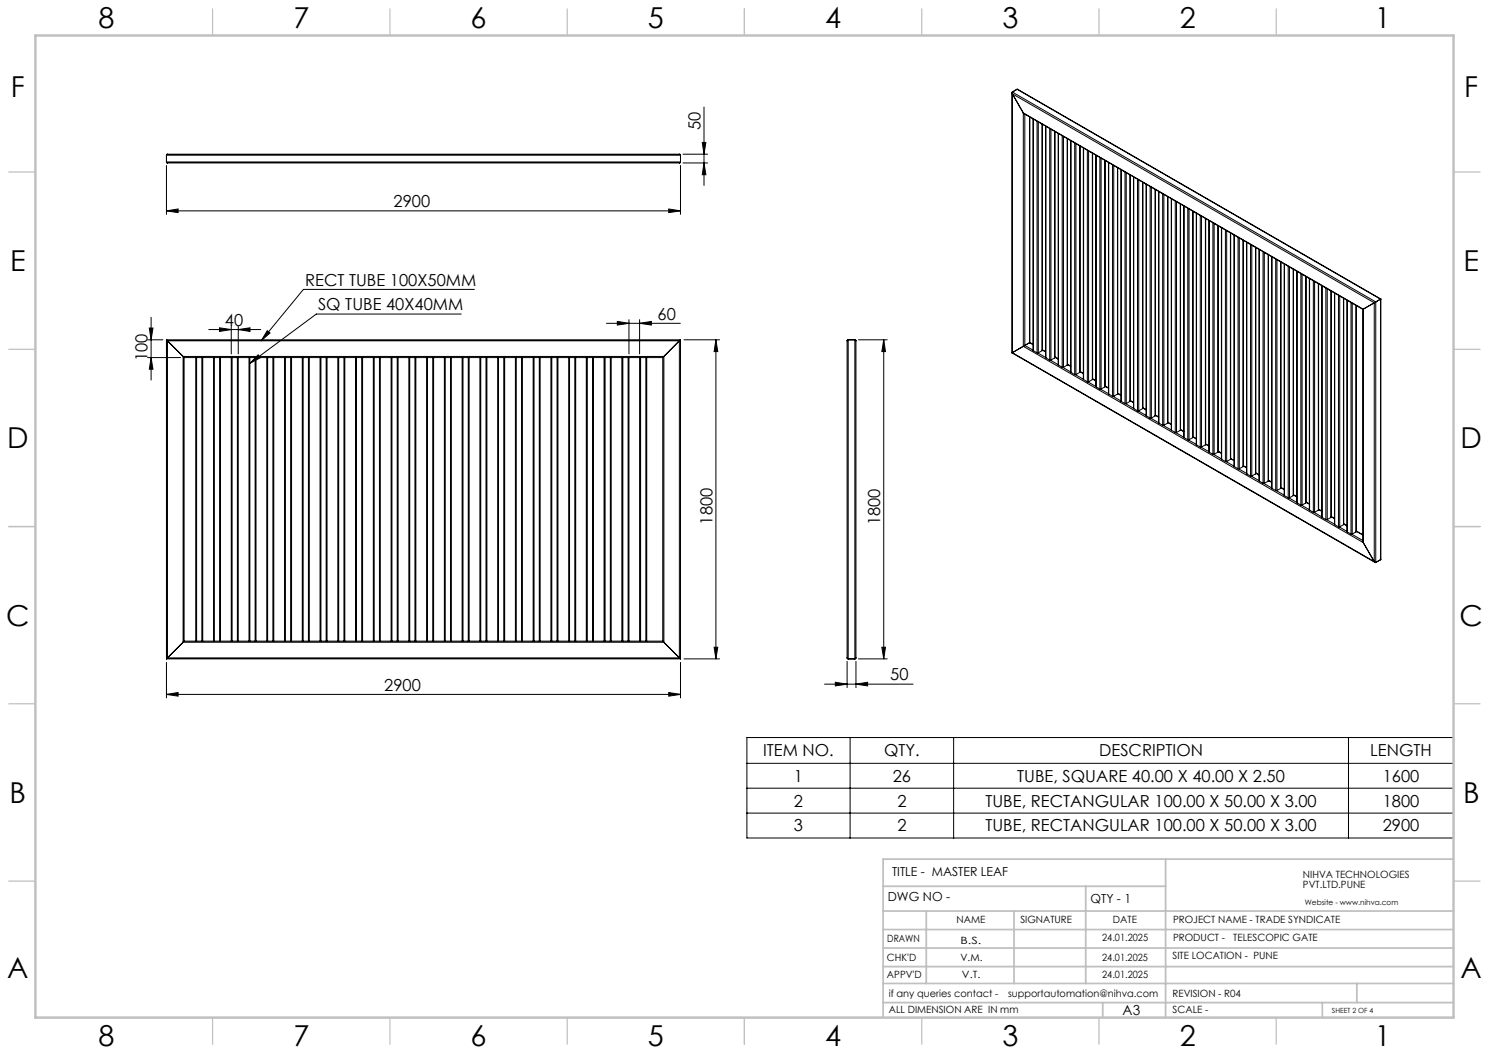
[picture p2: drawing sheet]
<svg xmlns="http://www.w3.org/2000/svg" width="420mm" height="297mm" viewBox="0 0 420 297" stroke-linecap="round" stroke-linejoin="round" font-family="sans-serif">
<g fill="none" stroke="#000" stroke-width=".28">
<path d="M198.6 30.2v22.1M285.4 26.2v73.3M285.5 26v.5M285.5 26l102.6 59.2M285.5 26.5l102.1 58.9M285.5 26.5l3.1 5.4M285.5 26.5v73M286.9 25.2l102.6 59.1M286.9 25.2l102.5 59.2M286.9 25.2l-1.4 .8M288.6 31.9l95.8 55.4M288.6 31.9l95.9 55.3"/>
<path d="M288.6 31.9v65.8M289.1 32.2v65.2M290.4 33v63.7M290.5 33v63.6M291.4 33.5v65.3M291.5 33.6v65.3M292.5 34.2v65.3M292.9 34.4v65.1M293.9 35v63.9M294 35.1l-.1 63.8M294.9 35.6v65.3M295 35.6v65.3"/>
<path d="M296.1 36.3v65.3M296.4 36.4v65.2M297.5 37.1v63.8M297.6 37.1l-.1 63.8M298.5 37.6v65.3M298.6 37.7v65.3M299.6 38.3v65.3M300 38.5v65.1M301 39.1v63.9M301.1 39.2l-.1 63.8M302 39.7v65.2M302.1 39.7v65.3"/>
<path d="M47 43.8l.1-.3h144.6l.2 .3M47 45.7l.1 .3h144.5M47 43.8v1.9M47 43.8h144.9M47 45.7h144.9M47 59.5l3.2-.6v1.1zM47 46.7v13.8M47 59.5h144.9M188.6 58.9l3.3 .6-3.3 .5zM191.9 45.7l-.3 .3M191.9 43.8v1.9M191.9 46.7v13.8"/>
<path d="M192.7 46h6.9M192.7 43.5h6.9M198.1 40.2h1l-.5 3.3zM198.6 46l.5 3.3h-1zM303.1 40.4v65.3M303.5 40.5v65.2M304.6 41.2v63.8M304.7 41.2l-.1 63.8M305.6 41.7v65.3M305.6 41.8v65.3M306.7 42.4v65.3M307.1 42.6v65.1"/>
<path d="M308.1 43.2v63.9M308.2 43.2l-.1 63.9M309.1 43.8v65.2M309.2 43.8v65.3M310.2 44.4v65.3M310.6 44.6v65.1M311.6 45.3v63.8M311.7 45.3l-.1 63.8M312.7 45.8v65.3M312.7 45.9v65.3M313.8 46.5v65.3M314.1 46.7v65.1"/>
<path d="M315.2 47.3v63.9M315.3 47.3l-.1 63.9M316.2 47.9v65.2M316.3 47.9v65.3M317.3 48.5v65.3M317.7 48.7v65.1M318.7 49.4v63.8M318.8 49.4l-.1 63.8M319.7 49.9v65.2M319.8 49.9v65.3M320.9 50.5v65.4M321.2 50.8v65.1"/>
<path d="M322.3 51.4v63.8M322.4 51.4l-.1 63.8M323.3 52v65.2M323.4 52v65.3M324.4 52.6v65.3M324.8 52.8v65.1M325.8 53.4v63.9M325.9 53.5l-.1 63.8M326.8 54v65.2M326.9 54v65.3M327.9 54.6v65.3M328.3 54.9v65"/>
<path d="M329.4 55.5v63.8M330.4 56.1v65.2M330.4 56.1v65.3M331.5 56.7v65.3M331.9 56.9v65.1M332.9 57.5v63.9M333 57.6l-.1 63.8M333.9 58.1v65.2M334 58.1v65.3M335 58.7v65.3M335.4 58.9v65.1M336.4 59.5v63.9"/>
<path d="M336.5 59.6l-.1 63.8M337.4 60.1l.1 65.4M337.5 60.2v65.3M338.6 60.8v65.3M338.9 61v65.1M340 61.6v63.9M340.1 61.7l-.1 63.8M341 62.2l.1 65.3M341.1 62.2v65.3M342.1 62.8v65.3M342.5 63v65.1M343.5 63.6v63.9"/>
<path d="M343.6 63.7l-.1 63.8M344.5 64.2l.1 65.4M344.6 64.3v65.3M345.7 64.9v65.3M346 65.1v65.1M347.1 65.7v63.9M348.1 66.3l.1 65.3M348.2 66.3v65.3M349.2 66.9v65.3M349.6 67.1v65.1M350.6 67.7v63.9M350.7 67.8l-.1 63.8"/>
<path d="M351.6 68.3l.1 65.4M351.7 68.4v65.3M352.7 69v65.3M353.1 69.2v65.1M354.2 69.8v63.9M355.1 70.3l.1 65.4M355.2 70.4v65.3M356.3 71v65.3M356.6 71.2v65.1M357.7 71.8v63.9M357.8 71.9l-.1 63.8M358.7 72.4v65.3"/>
<path d="M358.8 72.5v65.3M359.8 73.1v65.3M360.2 73.3v65.1M361.2 73.9v63.9M361.3 73.9l-.1 63.9M362.2 74.4v65.3M362.3 74.5v65.3M363.4 75.1v65.3M363.7 75.3v65.1M364.8 75.9v63.9M365.8 76.5v65.2M365.9 76.5v65.3"/>
<path d="M366.9 77.1v65.3M367.3 77.4v65M368.3 78v63.8M368.4 78l-.1 63.8M369.3 78.5v65.3M369.4 78.6v65.3M370.5 79.2v65.3M370.8 79.4v65.1M41.6 95.8h4.3M42.1 92.5h1l-.5 3.3zM42.6 89.5v17.7M47 95.8l.2 .3"/>
<path d="M47 95.8v90M47 95.8h144.9M47.2 96.1h144.4M47.2 96.1l4.4 4.4M47.2 96.1v89.5M58.9 93h14.7M61.9 92.5l3.3 .5-3.3 .5zM65.2 92v7.8M67.2 93l3.3-.5v1zM67.2 92v7.8M75.4 93.3l.8 .6-2.5 2.2zM130.1 88.6h-40.9l-18.7 13.9"/>
<path d="M133.8 81.6h-48.2l-11.9 14.5M171.1 91.2h20.8M174.1 90.7l3.3 .5-3.3 .5zM177.4 90.2v9.6M180.4 91.2l3.3-.5v1zM180.4 90.2v9.6M191.6 96.1v89.5M191.6 96.1l-4.3 4.4M191.9 95.8l-.3 .3M191.9 95.8v90M192.9 95.8h10.1M201.9 95.8l.6 3.4h-1.1z"/>
<path d="M201.9 95.8v90M238.9 96.1v89.5M239.3 95.8l-.4 .3M239.3 95.8h1.8M239.3 95.8v90M241.1 95.8l.3 .3v89.5l-.3 .2M241.1 95.8v90M242.1 95.8h8.2M249.3 95.8l.5 3.4h-1.1zM249.3 95.8v90M285.4 99.5l102.4 59.1M285.5 99.5h-.1"/>
<path d="M285.5 99.5l102.1 58.9M288.6 97.7l95.9 55.3M288.6 97.7l-3.1 1.8M289.1 97.4l-.5 .3M289.1 97.4l2.3 1.4M290.4 96.7l-1.3 .7M290.4 96.7l1 .5M290.5 96.6l-.1 .1M290.5 96.6l.9 .5M291.4 98.8l.1 .1M291.5 98.9l1 .6M292.5 99.5h.4"/>
<path d="M292.7 99.6l2.2 1.2M293.9 98.9l-1 .6M294 98.6l.9 .6M294 98.7l.9 .6M371.9 80v63.9M372.9 80.6v65.2M372.9 80.6v65.3M374 81.2v65.3M374.4 81.5v65M375.4 82.1v63.8M375.5 82.1l-.1 63.8M376.4 82.6v65.3"/>
<path d="M376.5 82.7v65.3M377.5 83.3v65.3M377.9 83.5v65.1M379 84.1v63.9M379.9 84.7v65.2M380 84.7v65.3M381.1 85.3v65.3M381.4 85.5v65.1M382.5 86.1v63.9M382.6 86.2l-.1 63.8M384.4 87.3v65.4M384.5 87.2l-.1 .1"/>
<path d="M384.5 87.2v65.8M387.6 85.4v73M387.6 85.4l-3.1 1.8M388.1 85.2l-.5 .2M388.1 85.2v73.4M389.4 84.4v73.5M389.4 84.4l-1.3 .8M389.5 84.3l-.1 73.6M389.5 84.3l-.1 .1M41.6 100.9h9.3M42.6 100.9l.5 3.2h-1zM51.6 100.5l.3 .4"/>
<path d="M51.6 100.5h135.7M51.6 100.5v80.6M51.9 100.9h3.3M51.9 100.9v79.9M55.2 100.9v79.9M55.2 100.9h.3M55.5 100.9h1.4M55.5 100.9v79.9M56.9 100.9h3.4M56.9 100.9v79.9M57.2 100.9v79.9M60.2 100.9v79.9"/>
<path d="M60.3 100.9h.2M60.5 100.9h1.4M60.5 100.9v79.9M61.9 100.9h3.6M61.9 100.9v79.9M62.2 100.9v79.9M65.2 100.9v79.9M65.5 100.9h1.5M65.5 100.9v79.9M67 100.9h.2M67 100.9v79.9M67.2 100.9h3.3"/>
<path d="M67.2 100.9v79.9M70.2 100.9v79.9M70.5 100.9h1.5M70.5 100.9v79.9M72 100.9h.2M72 100.9v79.9M72.2 100.9h3.3M72.2 100.9v79.9M72.8 100.1l.6 .8-2.9 1.6zM75.2 100.9v79.9M75.5 100.9h1.5M75.5 100.9v79.9"/>
<path d="M77 100.9h.2M77 100.9v79.9M77.2 100.9h3.3M77.2 100.9v79.9M80.3 100.9v79.9M80.5 100.9h1.5M80.5 100.9v79.9M82 100.9h.2M82 100.9v79.9M82.2 100.9h3.3M82.2 100.9v79.9M85.3 100.9v79.9"/>
<path d="M85.5 100.9h1.5M85.5 100.9v79.9M87 100.9h.2M87 100.9v79.9M87.2 100.9h3.3M87.2 100.9v79.9M90.3 100.9v79.9M90.5 100.9h1.5M90.5 100.9v79.9M92 100.9h.2M92 100.9v79.9M92.2 100.9h3.3"/>
<path d="M92.3 100.9v79.9M95.3 100.9v79.9M95.5 100.9h1.5M95.5 100.9v79.9M97 100.9h.2M97 100.9v79.9M97.2 100.9h3.3M97.3 100.9v79.9M100.3 100.9v79.9M100.5 100.9h1.5M100.5 100.9v79.9M102 100.9h.2"/>
<path d="M102 100.9v79.9M102.2 100.9h3.4M102.3 100.9v79.9M105.3 100.9v79.9M105.6 100.9h1.4M105.6 100.9v79.9M107 100.9h.2M107 100.9v79.9M107.2 100.9h3.4M107.3 100.9v79.9M110.3 100.9v79.9M110.6 100.9h1.4"/>
<path d="M110.6 100.9v79.9M112 100.9h.3M112 100.9v79.9M112.3 100.9h3.3M112.3 100.9v79.9M115.3 100.9v79.9M115.6 100.9h1.5M115.6 100.9v79.9M117.1 100.9h.2M117.1 100.9v79.9M117.3 100.9h3.3M117.3 100.9v79.9"/>
<path d="M120.3 100.9v79.9M120.6 100.9h1.5M120.6 100.9v79.9M122.1 100.9h.2M122.1 100.9v79.9M122.3 100.9h3.3M122.3 100.9v79.9M125.3 100.9v79.9M125.6 100.9h1.5M125.6 100.9v79.9M127.1 100.9h.2M127.1 100.9v79.9"/>
<path d="M127.3 100.9h3.1M127.3 100.9v79.9M130.4 100.9v79.9M130.4 100.9h.2M130.6 100.9h1.5M130.6 100.9v79.9M132.1 100.9h3.3M132.1 100.9v79.9M132.3 100.9v79.9M135.4 100.9v79.9M135.4 100.9h.2M135.6 100.9h1.5"/>
<path d="M135.6 100.9v79.9M137.1 100.9h3.3M137.1 100.9v79.9M137.3 100.9v79.9M140.4 100.9v79.9M140.4 100.9h.2M140.6 100.9h1.5M140.6 100.9v79.9M142.1 100.9h3.3M142.1 100.9v79.9M142.3 100.9v79.9M145.4 100.9v79.9"/>
<path d="M145.4 100.9h.2M145.6 100.9h1.5M145.6 100.9v79.9M147.1 100.9h3.3M147.1 100.9v79.9M147.4 100.9v79.9M150.4 100.9v79.9M150.4 100.9h.2M150.6 100.9h1.5M150.6 100.9v79.9M152.1 100.9h3.3M152.1 100.9v79.9"/>
<path d="M152.4 100.9v79.9M155.4 100.9v79.9M155.4 100.9h.2M155.6 100.9h1.5M155.6 100.9v79.9M157.1 100.9h3.3M157.1 100.9v79.9M157.4 100.9v79.9M160.4 100.9v79.9M160.4 100.9h.3M160.7 100.9h1.4M160.7 100.9v79.9"/>
<path d="M162.1 100.9h3.6M162.1 100.9v79.9M162.4 100.9v79.9M165.4 100.9v79.9M165.7 100.9h1.4M165.7 100.9v79.9M167.1 100.9h3.6M167.1 100.9v79.9M167.4 100.9v79.9M170.4 100.9v79.9M170.7 100.9h1.5M170.7 100.9v79.9"/>
<path d="M172.2 100.9h3.5M172.2 100.9v79.9M172.4 100.9v79.9M175.4 100.9v79.9M175.7 100.9h1.5M175.7 100.9v79.9M177.2 100.9h3.5M177.2 100.9v79.9M177.4 100.9v79.9M180.4 100.9v79.9M180.7 100.9h1.5M180.7 100.9v79.9"/>
<path d="M182.2 100.9h4.7M182.2 100.9v79.9M182.4 100.9v79.9M186.9 100.9v79.9M187.3 100.5l-.4 .4M187.3 100.5v80.6M294.9 100.9h.1M295 100.9l1.1 .7M296.1 101.6h.3M296.3 101.6l2.2 1.3M297.5 100.9l-1.1 .7M297.6 100.7l.9 .5"/>
<path d="M297.6 100.8l.9 .5M298.5 102.9l.1 .1M298.6 103l1 .6M299.6 103.6h.4M299.8 103.6l2.2 1.3M301 103l-1 .6M301.1 102.7l.9 .6M301.1 102.8l.9 .6M302 104.9l.1 .1M302.1 105l1 .7M303.1 105.7h.4M303.4 105.7l2.2 1.3"/>
<path d="M304.6 105l-1.1 .7M304.7 104.8l.9 .5M304.7 104.9l.9 .5M305.6 107v.1M305.6 107.1l1.1 .6M306.7 107.7h.4M306.9 107.7l2.2 1.3M308.1 107.1l-1 .6M308.2 106.8l.9 .5M308.2 106.9l.9 .6M309.1 109l.1 .1M309.2 109.1l1 .6"/>
<path d="M310.2 109.7h.4M310.4 109.8l2.3 1.3M311.6 109.1l-1 .6M311.7 108.9l1 .5M311.7 109l1 .5M312.7 111.1v.1M312.7 111.2l1.1 .6M313.8 111.8h.3M314 111.8l2.2 1.3M315.2 111.2l-1.1 .6M315.3 110.9l.9 .5M315.3 111l.9 .5"/>
<path d="M316.2 113.1l.1 .1M316.3 113.2l1 .6M317.3 113.8h.4M317.5 113.9l2.2 1.2M318.7 113.2l-1 .6M318.8 113l.9 .5M318.8 113.1l.9 .5M319.7 115.1l.1 .1M319.8 115.2l1.1 .7M320.9 115.9h.3M321.1 115.9l2.2 1.3M322.3 115.2l-1.1 .7"/>
<path d="M322.4 115l.9 .5M322.4 115.1l.9 .5M323.3 117.2l.1 .1M323.4 117.3l1 .6M324.4 117.9h.4M324.6 118l2.2 1.2M325.8 117.3l-1 .6M325.9 117l.9 .6M325.9 117.2l.9 .5M326.8 119.2l.1 .1M326.9 119.3l1 .6M327.9 119.9h.4"/>
<path d="M329.4 119.3l-1.1 .6M329.4 119.1l1 .5M329.4 119.2l1 .5M328.2 120l2.2 1.3M330.4 121.3v.1M330.4 121.4l1.1 .6M331.5 122h.4M331.7 122.1l2.2 1.2M332.9 121.4l-1 .6M333 121.1l.9 .6M333 121.2l.9 .6M333.9 123.3l.1 .1"/>
<path d="M334 123.4l1 .6M335 124h.4M335.2 124.1l2.2 1.2M336.4 123.4l-1 .6M336.5 123.2l.9 .5M336.5 123.3l.9 .5M337.5 125.5l1.1 .6M338.6 126.1h.3M338.8 126.1l2.2 1.3M340 125.5l-1.1 .6M340.1 125.2l.9 .6M340.1 125.3l.9 .5"/>
<path d="M341.1 127.5l1 .6M342.1 128.1h.4M342.3 128.2l2.2 1.2M343.5 127.5l-1 .6M343.6 127.2l.9 .6M343.6 127.3l.9 .6M344.6 129.6l1.1 .6M345.7 130.2h.3M345.9 130.2l2.2 1.3M347.1 129.6l-1.1 .6M347.1 129.3l1 .6M347.1 129.4l1 .5"/>
<path d="M348.2 131.6l1 .6M349.2 132.2h.4M349.4 132.3l2.2 1.2M350.6 131.6l-1 .6M350.7 131.3l.9 .6M350.7 131.4l.9 .6M351.7 133.7l1 .6M352.7 134.3h.4M353 134.3l2.1 1.3M354.2 133.7l-1.1 .6M354.2 133.4l.9 .5M354.2 133.5l.9 .5"/>
<path d="M355.2 135.7l1.1 .6M356.3 136.3h.3M356.5 136.3l2.2 1.3M357.7 135.7l-1.1 .6M357.8 135.4l.9 .6M357.8 135.5l.9 .6M358.7 137.7l.1 .1M358.8 137.8l1 .6M359.8 138.4h.4M360 138.4l2.2 1.3M361.2 137.8l-1 .6M361.3 137.5l.9 .5"/>
<path d="M361.3 137.6l.9 .5M362.2 139.7l.1 .1M362.3 139.8l1.1 .6M364.8 139.8l-1.1 .6M364.8 139.5l1 .5M364.8 139.6l1 .6M363.4 140.4h.3M363.6 140.4l2.2 1.3M365.8 141.7l.1 .1M365.9 141.8l1 .6M366.9 142.4h.4M367.1 142.5l2.2 1.3"/>
<path d="M368.3 141.8l-1 .6M368.4 141.6l.9 .5M368.4 141.7l.9 .5M369.3 143.8l.1 .1M369.4 143.9l1.1 .6M370.5 144.5h.3M370.7 144.5l2.2 1.3M371.9 143.9l-1.1 .6M371.9 143.6l1 .5M371.9 143.7l1 .5M372.9 145.8v.1M372.9 145.9l1.1 .6"/>
<path d="M374 146.5h.4M374.2 146.6l2.2 1.2M375.4 145.9l-1 .6M375.5 145.7l.9 .5M375.5 145.8l.9 .5M376.4 147.9l.1 .1M376.5 148l1 .6M377.5 148.6h.4M377.8 148.6l2.1 1.3M379 148l-1.1 .6M379 147.7l.9 .5M379 147.8l.9 .5"/>
<path d="M379.9 149.9l.1 .1M380 150l1.1 .6M381.1 150.6h.3M381.3 150.7l3.1 1.8M382.5 150l-1.1 .6M382.6 149.8l1.8 1M382.6 149.9l1.8 1M384.4 152.7l.1 .3M384.5 153l3.1 5.4M387.6 158.4l.5 .2M389.4 157.9l-1.3 .7M47 195.9l3.2-.6v1.1z"/>
<path d="M47 186.8v10M47 195.9h144.9M47 185.8h144.9M47.2 185.6l-.2 .2M47.2 185.6h144.4M51.6 181.1h135.7M51.6 181.1l-4.4 4.5M51.9 180.8l-.3 .3M51.9 180.8h3.3M55.2 180.8h.3M55.5 180.8h1.4M56.9 180.8h3.4"/>
<path d="M60.3 180.8h.2M60.5 180.8h1.4M61.9 180.8h3.6M65.5 180.8h1.5M67 180.8h.2M67.2 180.8h3.3M70.5 180.8h1.5M72 180.8h.2M72.2 180.8h3.3M75.5 180.8h1.5M77 180.8h.2M77.2 180.8h3.3"/>
<path d="M80.5 180.8h1.5M82 180.8h.2M82.2 180.8h3.3M85.5 180.8h1.5M87 180.8h.2M87.2 180.8h3.3M90.5 180.8h1.5M92 180.8h.2M92.2 180.8h3.3M95.5 180.8h1.5M97 180.8h.2M97.2 180.8h3.3"/>
<path d="M100.5 180.8h1.5M102 180.8h.2M102.2 180.8h3.4M105.6 180.8h1.4M107 180.8h.2M107.2 180.8h3.4M110.6 180.8h1.4M112 180.8h.3M112.3 180.8h3.3M115.6 180.8h1.5M117.1 180.8h.2M117.3 180.8h3.3"/>
<path d="M120.6 180.8h1.5M122.1 180.8h.2M122.3 180.8h3.3M125.6 180.8h1.5M127.1 180.8h.2M127.3 180.8h3.1M130.4 180.8h.2M130.6 180.8h1.5M132.1 180.8h3.3M135.4 180.8h.2M135.6 180.8h1.5M137.1 180.8h3.3"/>
<path d="M140.4 180.8h.2M140.6 180.8h1.5M142.1 180.8h3.3M145.4 180.8h.2M145.6 180.8h1.5M147.1 180.8h3.3M150.4 180.8h.2M150.6 180.8h1.5M152.1 180.8h3.3M155.4 180.8h.2M155.6 180.8h1.5M157.1 180.8h3.3"/>
<path d="M160.4 180.8h.3M160.7 180.8h1.4M162.1 180.8h3.6M165.7 180.8h1.4M167.1 180.8h3.6M170.7 180.8h1.5M172.2 180.8h3.5M175.7 180.8h1.5M177.2 180.8h3.5M180.7 180.8h1.5M182.2 180.8h4.7M186.9 180.8l.4 .3"/>
<path d="M187.3 181.1l4.3 4.5M188.6 195.3l3.3 .6-3.3 .5zM191.6 185.6l.3 .2M191.9 186.8v10M192.9 185.8h10.1M201.4 182.6h1.1l-.6 3.2zM232.6 193h25M235.6 192.4l3.3 .6-3.3 .5zM238.9 185.6l.4 .2M238.9 186.5v7.5M239.3 185.8h1.8M241.4 193l3.3-.6v1.1z"/>
<path d="M241.4 186.5v7.5M242.1 185.8h8.2M248.7 182.6h1.1l-.5 3.2zM210.7 208h199.3v28.4h-199.3zM210.7 215.3h199.3M239.8 208v28.4M269 208v28.4M380.4 208v28.4M210.7 222.3h199.3M210.7 229.3h199.3"/>
</g>
<g fill="none" stroke="#c0c0c0" stroke-width=".35">
<path d="M60 2.5v7.5M110 2.5v7.5M160 2.5v7.5M210 2.5v7.5M260 2.5v7.5M310 2.5v7.5M360 2.5v7.5M2.5 48.5h7.5M410 48.5h7.5M2.5 98.5h7.5M410 98.5h7.5M2.5 148.5h7.5"/>
<path d="M410 148.5h7.5M2.5 198.5h7.5M410 198.5h7.5M2.5 248.5h7.5M410 248.5h7.5M60 287v7.5M110 287v7.5M160 287v7.5M210 287v7.5M260 287v7.5M310 287v7.5M360 287v7.5"/>
</g>
<g fill="none" stroke="#c0c0c0" stroke-width=".5">
<path d="M249.1 257h160.9M249.1 250h79.7M261.3 257v20.4M286 257v20.4M306.2 250v27.4M328.8 242.3v44.7M410 242.3h-160.9v44.7M249.1 272.6h160.9M249.1 267.4h160.9M249.1 262.2h160.9M249.1 277.4h160.9M382.7 277.4v5.4"/>
<path d="M249.1 282.8h160.9M311 282.8v4.2M373 282.8v4.2"/>
</g>
<path d="M10 10h400v277h-400z" fill="none" stroke="#c0c0c0" stroke-width=".7"/>
<g fill="#000">
<path d="M47 59.5l3.2-.6v1.1zM188.6 58.9l3.3 .6-3.3 .5zM235.6 192.4l3.3 .6-3.3 .5zM241.4 193l3.3-.6v1.1z"/>
<path d="M174.1 90.7l3.3 .5-3.3 .5zM180.4 91.2l3.3-.5v1zM61.9 92.5l3.3 .5-3.3 .5zM67.2 93l3.3-.5v1z"/>
<path d="M201.9 95.8l.6 3.4h-1.1zM201.4 182.6h1.1l-.6 3.2zM249.3 95.8l.5 3.4h-1.1zM248.7 182.6h1.1l-.5 3.2z"/>
<path d="M42.6 100.9l.5 3.2h-1zM42.1 92.5h1l-.5 3.3zM198.6 46l.5 3.3h-1zM198.1 40.2h1l-.5 3.3z"/>
<path d="M72.8 100.1l.6 .8-2.9 1.6zM75.4 93.3l.8 .6-2.5 2.2z"/>
<path d="M188.6 195.3l3.3 .6-3.3 .5zM47 195.9l3.2-.6v1.1z"/>
</g>
<g font-size="8.1">
<text x="27.8" y="8">8</text>
<text x="82.8" y="8">7</text>
<text x="132.8" y="8">6</text>
<text x="182.8" y="8">5</text>
<text x="232.8" y="8">4</text>
<text x="282.8" y="8">3</text>
<text x="332.8" y="8">2</text>
<text x="387.8" y="8">1</text>
<text x="3" y="27.2">F</text>
<text x="413" y="27.2">F</text>
<text x="2.8" y="76.5">E</text>
<text x="412.8" y="76.5">E</text>
<text x="2" y="126.5">D</text>
<text x="412" y="126.5">D</text>
<text x="1.7" y="176.5">C</text>
<text x="411.7" y="176.5">C</text>
<text x="2.7" y="226.5">B</text>
<text x="412.7" y="226.5">B</text>
<text x="2" y="275.7">A</text>
<text x="412" y="275.7">A</text>
<text x="27.8" y="295">8</text>
<text x="82.8" y="295">7</text>
<text x="132.8" y="295">6</text>
<text x="182.8" y="295">5</text>
<text x="232.8" y="295">4</text>
<text x="282.8" y="295">3</text>
<text x="332.8" y="295">2</text>
<text x="387.8" y="295">1</text>
</g>
<g font-size="4.7">
<text x="197.6" y="36.7" transform="rotate(-90 197.6 36.7)">50</text>
<text x="111" y="58.4">2900</text>
<text x="86.1" y="80.6">RECT TUBE 100X50MM</text>
<text x="89.7" y="87.5">SQ TUBE 40X40MM</text>
<text x="63.5" y="91.9">40</text>
<text x="185.5" y="90.1">60</text>
<text x="41.6" y="101.9" transform="rotate(-90 41.6 101.9)">100</text>
<text x="200.9" y="148" transform="rotate(-90 200.9 148)">1800</text>
<text x="248.3" y="148.2" transform="rotate(-90 248.3 148.2)">1800</text>
<text x="251.1" y="191.9">50</text>
<text x="108.4" y="194.8">2900</text>
<text x="215.3" y="213.3">ITEM NO.</text>
<text x="249.3" y="213.3">QTY.</text>
<text x="310" y="213.3">DESCRIPTION</text>
<text x="386.5" y="213.3">LENGTH</text>
<text x="223.9" y="220.5">1</text>
<text x="251.8" y="220.5">26</text>
<text x="286.9" y="220.5">TUBE, SQUARE 40.00 X 40.00 X 2.50</text>
<text x="390" y="220.5">1600</text>
<text x="223.9" y="227.5">2</text>
<text x="253.1" y="227.5">2</text>
<text x="278" y="227.5">TUBE, RECTANGULAR 100.00 X 50.00 X 3.00</text>
<text x="390" y="227.5">1800</text>
<text x="223.9" y="234.5">3</text>
<text x="253.1" y="234.5">2</text>
<text x="278" y="234.5">TUBE, RECTANGULAR 100.00 X 50.00 X 3.00</text>
<text x="390" y="234.5">2900</text>
</g>
<text font-size="3.9" x="316.7" y="286.4">A3</text>
<g font-size="3.5">
<text x="251.6" y="247">TITLE - MASTER LEAF</text>
<text x="250.4" y="254.2">DWG NO -</text>
<text x="307.6" y="254.8">QTY - 1</text>
</g>
<g font-size="2.8">
<text x="367.5" y="247.7">NIHVA TECHNOLOGIES</text>
<text x="367.5" y="250.5">PVT.LTD.PUNE</text>
<text x="269.8" y="260.4">NAME</text>
<text x="287.8" y="260.4">SIGNATURE</text>
<text x="313.9" y="260.5">DATE</text>
<text x="330.9" y="260.5">PROJECT NAME - TRADE SYNDICATE</text>
<text x="250.3" y="265.7">DRAWN</text>
<text x="270.9" y="266.1">B.S.</text>
<text x="310.9" y="265.5">24.01.2025</text>
<text x="330.9" y="265.5">PRODUCT -</text>
<text x="347.9" y="265.5">TELESCOPIC GATE</text>
<text x="250.2" y="271.1">CHK'D</text>
<text x="250.2" y="275.8">APPV'D</text>
<text x="270.9" y="271.1">V.M.</text>
<text x="271.3" y="275.8">V.T.</text>
<text x="310.9" y="271.1">24.01.2025</text>
<text x="310.9" y="275.8">24.01.2025</text>
<text x="330.7" y="270.6">SITE LOCATION - PUNE</text>
<text x="250.7" y="281.1">if any queries contact -</text>
<text x="284.3" y="281.1">supportautomation@nihva.com</text>
<text x="330.7" y="281.1">REVISION - R04</text>
<text x="250.7" y="285.6">ALL DIMENSION ARE IN mm</text>
<text x="330.7" y="285.6">SCALE -</text>
</g>
<text font-size="2.1" x="368.1" y="255.1">Website - www.nihva.com</text>
<text font-size="2" x="375.7" y="285.6">SHEET 2 OF 4</text>
</svg>
